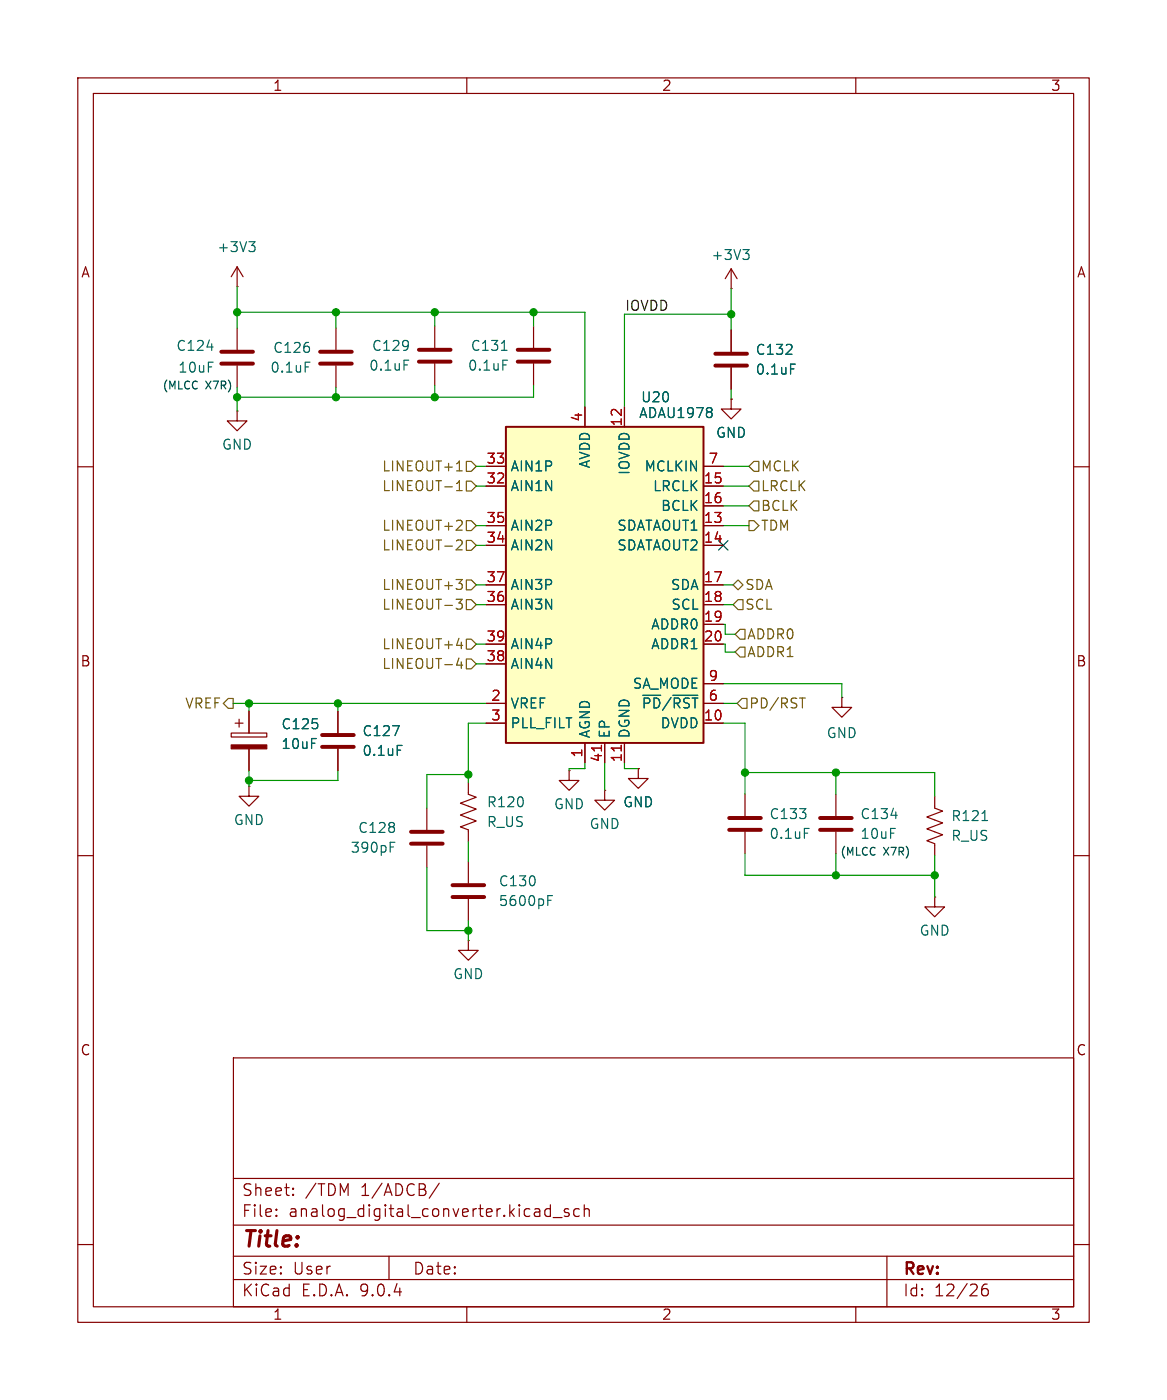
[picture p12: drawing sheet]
<svg xmlns="http://www.w3.org/2000/svg" width="150mm" height="180mm" viewBox="0 0 150 180" stroke-linecap="round" stroke-linejoin="round" font-family="sans-serif">
<g fill="none" stroke="#840000" stroke-width=".15">
<path d="M10 10h130v160h-130zM12 12h126v156h-126zM60 10v2M110 10v2M30.5 36.8h.1M30.5 34.3v2.5M30.5 34.3l-.8 1.3M30.5 34.3l.7 1.3M30.5 52.8v1.3h1.2l-1.2 1.3-1.3-1.3h1.3M30.5 52.8h.1M30.5 42.2v2.8M30.5 47v2.8"/>
<path d="M43.2 42.2v2.8M43.2 47v2.8M55.9 41.9v2.8M55.9 46.8v2.7M68.6 41.9v2.8M68.6 46.8v2.7M94 51.3v1.3h1.2l-1.2 1.3-1.3-1.3h1.3M94 51.3h.1M10 60h2M138 60h2M29.7 94.2h4.6v.6h-4.6zM30.2 93h1"/>
<path d="M30.7 92.5v1M32 91.5v2.7M32 96.3v2.8M43.4 91.5v2.7M43.4 96.3v2.8M82 98.8v1.3h1.3l-1.3 1.3-1.2-1.3h1.2M82 98.8h.1M108.2 89.7v1.2h1.3l-1.3 1.3-1.3-1.3h1.3M108.2 89.7h.1M10 110h2M32 101.1v1.3h1.3l-1.3 1.2-1.3-1.2h1.3M32 101.1h.1"/>
<path d="M54.9 103.9v2.8M54.9 108.7v2.8M60.2 110.8v2.8M60.2 115.6v2.8M95.8 102.1v2.8M95.8 106.9v2.8M107.4 102.1v2.8M107.4 106.9v2.8M120.1 102.4v1.5l1.1 .4-2.1 .7 2.1 .8-2.1 .8 2.1 .7-2.1 .8 1 .4v1.5M120.1 115.3v1.3h1.3l-1.3 1.3-1.2-1.3h1.2M120.1 115.3h.1M138 110h2"/>
<path d="M30 136h108v32h-108zM60.2 120.9v1.3h1.3l-1.3 1.3-1.3-1.3h1.3M60.2 120.9h.1M30 157.5h108M30 151.5h108M35.5 156.3h.1l-.1 .1M35.5 156.3v.1M35.5 155.5v.1M35.5 155.5h.1l-.1 .1M37.7 153.6v.1M37.7 153.6h-.1l.1 .1M37.7 152.8v.1"/>
<path d="M37.7 152.8h-.1l.1 .1M56.5 152.1l-1.3 2M70.2 156.3l.1 .1 .4-.1M70.2 155.5l.1-.1 .4 .1M70.7 154.9v1.5M71.1 156.5h1.1M73.1 155.5l-.4-.1-.2 .2 .1 .2 .5 .2 .1 .1-.1 .2-.1 .1-.5-.1M74.5 155.5l-.5-.1-.3 .3v.4l.2 .2 .1 .1 .5-.1M75.1 155.5a.37 .37 0 0 1 .6 .1v.8M75.1 154.9v1.5M10 160h2M30 164.5h108"/>
<path d="M30 161.5h108M50 161.5v3M60 168v2M110 168v2M114 161.5v6.5M126.9 165.1a.59 .59 0 0 0-.7 .6v.6l.1 .2 .4 .1 .3-.1v-.5l-.1-.3h-.4l-.3 .3M138 160h2"/>
</g>
<g fill="none" stroke="#840000" stroke-width=".51">
<path d="M28.4 45.2h4.1M28.4 46.8h4.1M41.1 45.2h4.1M41.1 46.8h4.1M53.8 45h4.1M53.8 46.5h4.1M66.5 45h4.1M66.5 46.5h4.1M41.4 94.5h4.1M41.4 96h4.1M52.8 106.9h4.1M52.8 108.5h4.1"/>
<path d="M58.2 113.8h4M58.2 115.3h4M93.7 105.2h4.1M93.7 106.7h4.1M105.4 105.2h4.1M105.4 106.7h4.1"/>
</g>
<g fill="none" stroke="#006464" stroke-width=".15">
<path d="M32 31.1h.8l-.4 .5M32.5 31.6l.3 .2v.3l-.3 .2M26.6 44.6h.8M39.2 46.6h.6M51.9 46.3h.6M64.5 45h.7M64.6 46.3h.6M50.5 93.3h.8l-.5 1.3M51.1 95.8h.6M50.2 108.9h.4M50.2 108.3h.6M70.4 115.8h.4"/>
<path d="M70.4 115.1h.6M103.4 106.5h.6M114.5 104.8h.8M126.2 105.5h.7"/>
</g>
<path d="M29.7 95.8h4.6v.5h-4.6z" fill="#840000" stroke="#840000" stroke-width=".15"/>
<path d="M65 54.9h25.4v40.6h-25.4z" fill="#ffffc2"/>
<path d="M65 54.9h25.4v40.6h-25.4z" fill="none" stroke="#840000" stroke-width=".25"/>
<g fill="none" stroke="#840000" stroke-width=".15">
<path d="M94 37.1h.1M94 34.6l-.8 1.2M94 34.6l.7 1.2M94 34.6v2.5M62.5 60h2.5M75.2 52.3v2.6M80.3 52.3v2.6M90.4 60h2.6M94 51.3h.1M94 42.4v2.8M94 47.3v2.8M62.5 62.5h2.5"/>
<path d="M62.5 67.6h2.5M62.5 70.1h2.5M62.5 75.2h2.5M62.5 77.7h2.5M90.4 62.5h2.6M90.4 67.6h2.6M90.4 70.1h2.6M90.4 75.2h2.6M90.4 77.7h2.6M90.4 65h2.6M32 91.5v2.7M32 96.3v2.8"/>
<path d="M43.4 91.5v2.7M43.4 96.3v2.8M62.5 82.8h2.5M62.5 85.4h2.5M62.5 90.4h2.5M62.5 93h2.5M73.2 99.1v1.2h1.2l-1.2 1.3-1.3-1.3h1.3M73.2 99.1h.1M75.2 95.5v2.6M77.7 95.5v2.6M80.3 95.5v2.6M82 98.8h.1"/>
<path d="M90.4 82.8h2.6M90.4 93h2.6M90.4 80.3h2.6M90.4 87.9h2.6M60.2 100.6v1.5l1 .4-2 .8 2 .7-2 .8 2 .8-2 .7 1 .4v1.5M77.7 101.6v1.3h1.3l-1.3 1.3-1.2-1.3h1.2M77.7 101.6h.1"/>
</g>
<path d="M77.3 95.8v.7M79.8 95.8v.7" fill="none" stroke="#a90000" stroke-width=".15"/>
<path d="M95.5 32.1h.8l-.4 .5M96 32.6l.3 .2v.3l-.3 .3M91.4 52.5l.1 .2-.1 .2M91.4 53l.1 .2v.2l-.1 .2M101.6 46.8h.6M50.5 93.3h.8l-.5 1.3M51.1 95.8h.6M86.5 89.4h3.2" fill="none" stroke="#006464" stroke-width=".15"/>
<path d="M91.9 45.5h4.1M91.9 47h4.1" fill="none" stroke="#840000" stroke-width=".51"/>
<g fill="none" stroke="#725600" stroke-width=".15">
<path d="M58.9 59.5l.1-.2v1.2M59.9 59.3h.7l.6 .7-.6 .6h-.7zM96.9 59.3h.6v1.3h-.6l-.6-.6zM58.6 77h.8l-.4 .5a.34 .34 0 0 1 .4 .3v.3l-.1 .2h-.5M58.6 74.5h.8l-.4 .5M58.7 63.1h.7M58.7 62.2l.3-.4v1.3M58.7 60.5h.7M58.7 69.5h.6a.34 .34 0 0 1 .1 .5l-.8 .7h.8M59.2 66.9h.1a.34 .34 0 0 1 .1 .5l-.8 .8h.8M59.2 75l.2 .2v.3l-.2 .3M59.9 69.5h.7l.6 .6-.6 .7h-.7z"/>
<path d="M59.9 66.9h.7l.6 .7-.6 .6h-.7zM59.9 61.9h.7l.6 .6-.6 .6h-.7zM59.9 74.6h.7l.6 .6-.6 .6h-.7zM59.9 77.1h.7l.6 .6-.6 .7h-.7zM94.9 77.1h.6v1.3h-.6l-.7-.7zM94.9 74.6l.6 .6-.6 .6-.7-.6zM96.3 66.9h.6l.6 .7-.6 .6h-.6zM96.9 61.9h.6v1.2h-.6l-.6-.6zM96.9 64.4h.6v1.3h-.6l-.6-.7zM28.7 90.4l.6-.6h.7v1.3h-.7zM58.7 83h.8M59 84.6l-.3 .9h.8"/>
<path d="M59.3 82.6v.8M59.3 85.1v.8M59.9 84.7h.7l.6 .7-.6 .6h-.7zM59.9 82.2h.7l.6 .6-.6 .7h-.7zM95.1 83.2h.7v1.3h-.7l-.6-.7zM95.1 80.9h.7v1.3h-.7l-.6-.7zM95.4 89.8h.6v1.3h-.6l-.7-.7zM102.8 89.7h.7"/>
</g>
<g fill="none" stroke="#009600" stroke-width=".15">
<path d="M30.5 36.8v5.4M94 37.1v5.3M30.5 49.8v3M30.5 40.1h44.7v12.2M43.2 40.1v2.1M43.2 49.8v1.3M55.9 40.1v1.8M55.9 49.5v1.6M61.2 60h1.3M68.6 49.5v1.6h-38.1M68.6 40.1v1.8M93 60h3.3"/>
<path d="M94 50.1v1.2M94 40.4h-13.7v11.9M61.2 75.2h1.3M61.2 67.6h1.3M61.2 77.7h1.3M61.2 62.5h1.3M61.2 70.1h1.3M93 75.2h1.2M93 67.6h3.3M93 77.7h1.2M93 62.5h3.3M93 65h3.3"/>
<path d="M30 90.4h32.5M32 90.4v1.1M32 99.1v2M43.4 90.4v1.1M43.4 99.1v1.2h-11.4M60.2 99.6h-5.3v4.3M61.2 82.8h1.3M61.2 85.4h1.3M62.5 93h-2.3v7.6M75.2 98.1v.7h-2v.3M77.7 98.1v3.5M80.3 98.1v.7h1.7"/>
<path d="M93 93h2.8v9.1M93 80.3h.2v1.2h1.3M93 82.8h.2v1h1.3M93 90.4h1.7M93 87.9h15.2v1.8M95.8 99.3h24.3v3.1M107.4 99.3v2.8M54.9 111.5v8.1h5.3M60.2 108.2v2.6M60.2 118.4v2.5M95.8 109.7v2.8h24.3M107.4 109.7v2.8"/>
<path d="M120.1 110v5.3"/>
</g>
<path d="M92.4 69.5l1.2 1.2M93.6 69.5l-1.2 1.2" fill="none" stroke="#000084" stroke-width=".15"/>
<g fill="#009600" stroke="#009600" stroke-width=".15">
<circle cx="43.2" cy="51.1" r=".46"/>
<circle cx="32" cy="90.4" r=".46"/>
<circle cx="32" cy="100.3" r=".46"/>
<circle cx="43.4" cy="90.4" r=".46"/>
<circle cx="94" cy="40.4" r=".46"/>
<circle cx="30.5" cy="51.1" r=".46"/>
<circle cx="43.2" cy="40.1" r=".46"/>
<circle cx="55.9" cy="40.1" r=".46"/>
<circle cx="68.6" cy="40.1" r=".46"/>
<circle cx="55.9" cy="51.1" r=".46"/>
<circle cx="30.5" cy="40.1" r=".46"/>
<circle cx="107.4" cy="99.3" r=".46"/>
<circle cx="60.2" cy="99.6" r=".46"/>
<circle cx="60.2" cy="119.6" r=".46"/>
<circle cx="107.4" cy="112.5" r=".46"/>
<circle cx="120.1" cy="112.5" r=".46"/>
<circle cx="95.8" cy="99.3" r=".46"/>
</g>
<text font-size="2.8" fill="#840000" x="31" y="160.9">Title:</text>
<g font-size="2.1" fill="#840000">
<text x="31" y="154">Sheet:</text>
<text x="39.2" y="154">/TDM</text>
<text x="46.5" y="154">1/ADCB/</text>
<text x="31" y="156.7">File:</text>
<text x="37.1" y="156.7">analog_digital_converter.kicad_sch</text>
<text x="31" y="166.9">KiCad</text>
<text x="31" y="164.1">Size:</text>
<text x="37.7" y="164.1">User</text>
<text x="38.7" y="166.9">E.D.A.</text>
<text x="46.3" y="166.9">9.0.4</text>
<text x="53" y="164.1">Date:</text>
<text x="116" y="164.3">Rev:</text>
<text x="116" y="166.9">Id:</text>
<text x="120.1" y="166.9">12/26</text>
</g>
<g font-size="1.8" fill="#840000">
<text x="35" y="11.9">1</text>
<text x="85" y="11.9">2</text>
<text x="135" y="11.9">3</text>
<text x="10.3" y="35.9">A</text>
<text x="138.3" y="35.9">A</text>
<text x="10.3" y="85.9">B</text>
<text x="138.3" y="85.9">B</text>
<text x="10.3" y="135.9">C</text>
<text x="138.3" y="135.9">C</text>
<text x="35" y="169.9">1</text>
<text x="85" y="169.9">2</text>
<text x="135" y="169.9">3</text>
</g>
<g font-size="1.8" fill="#006464">
<text x="27.8" y="32.6">+3V3</text>
<text x="91.3" y="33.6">+3V3</text>
<text x="22.6" y="45.3">C124</text>
<text x="35" y="45.6">C126</text>
<text x="47.4" y="47.9">0.1uF</text>
<text x="47.7" y="45.3">C129</text>
<text x="60.1" y="47.9">0.1uF</text>
<text x="60.4" y="45.3">C131</text>
<text x="97" y="45.8">C132</text>
<text x="22.8" y="48.1">10uF</text>
<text x="34.7" y="48.1">0.1uF</text>
<text x="82.1" y="54">ADAU1978</text>
<text x="82.3" y="51.9">U20</text>
<text x="97" y="48.4">0.1uF</text>
<text x="28.4" y="58">GND</text>
<text x="91.9" y="56.5">GND</text>
<text x="65.5" y="60.8">AIN1P</text>
<text x="65.5" y="63.4">AIN1N</text>
<text x="76" y="60.3" transform="rotate(-90 76 60.3)">AVDD</text>
<text x="81.1" y="61.2" transform="rotate(-90 81.1 61.2)">IOVDD</text>
<text x="82.8" y="60.8">MCLKIN</text>
<text x="83.8" y="63.4">LRCLK</text>
<text x="84.9" y="65.9">BCLK</text>
<text x="65.5" y="68.4">AIN2P</text>
<text x="65.5" y="71">AIN2N</text>
<text x="79.3" y="68.4">SDATAOUT1</text>
<text x="79.3" y="71">SDATAOUT2</text>
<text x="65.5" y="76.1">AIN3P</text>
<text x="86.1" y="76.1">SDA</text>
<text x="65.5" y="78.6">AIN3N</text>
<text x="65.5" y="83.7">AIN4P</text>
<text x="83.6" y="81.1">ADDR0</text>
<text x="83.6" y="83.7">ADDR1</text>
<text x="86.2" y="78.6">SCL</text>
<text x="65.5" y="86.2">AIN4N</text>
<text x="81.2" y="88.8">SA_MODE</text>
<text x="36.1" y="94">C125</text>
<text x="46.5" y="94.9">C127</text>
<text x="65.5" y="91.3">VREF</text>
<text x="65.5" y="93.8">PLL_FILT</text>
<text x="76" y="95" transform="rotate(-90 76 95)">AGND</text>
<text x="78.6" y="95" transform="rotate(-90 78.6 95)">EP</text>
<text x="81.1" y="95" transform="rotate(-90 81.1 95)">DGND</text>
<text x="82.4" y="91.3">~{PD}/~{RST}</text>
<text x="84.8" y="93.8">DVDD</text>
<text x="106.2" y="95.1">GND</text>
<text x="36.1" y="96.5">10uF</text>
<text x="46.5" y="97.4">0.1uF</text>
<text x="30" y="106.3">GND</text>
<text x="45.9" y="107.3">C128</text>
<text x="62.5" y="104">R120</text>
<text x="62.5" y="106.5">R_US</text>
<text x="71.1" y="104.3">GND</text>
<text x="75.7" y="106.8">GND</text>
<text x="80" y="104">GND</text>
<text x="98.8" y="105.5">C133</text>
<text x="110.5" y="105.5">C134</text>
<text x="122.2" y="105.8">R121</text>
<text x="45" y="109.8">390pF</text>
<text x="98.8" y="108.1">0.1uF</text>
<text x="110.5" y="108.1">10uF</text>
<text x="122.2" y="108.3">R_US</text>
<text x="64" y="114.2">C130</text>
<text x="64" y="116.7">5600pF</text>
<text x="118.1" y="120.5">GND</text>
<text x="58.2" y="126.1">GND</text>
</g>
<text font-size="1.8" fill="#0f0f0f" x="80.3" y="40.1">IOVDD</text>
<g font-size="1.8" fill="#a90000">
<text x="62.4" y="59.7">33</text>
<text x="74.9" y="54.3" transform="rotate(-90 74.9 54.3)">4</text>
<text x="80" y="54.9" transform="rotate(-90 80 54.9)">12</text>
<text x="91" y="59.7">7</text>
<text x="62.4" y="62.2">32</text>
<text x="90.4" y="62.2">15</text>
<text x="90.4" y="64.8">16</text>
<text x="62.4" y="67.3">35</text>
<text x="62.4" y="69.9">34</text>
<text x="90.4" y="67.3">13</text>
<text x="90.4" y="69.9">14</text>
<text x="62.4" y="74.9">37</text>
<text x="62.4" y="77.5">36</text>
<text x="90.4" y="74.9">17</text>
<text x="90.4" y="77.5">18</text>
<text x="62.4" y="82.6">39</text>
<text x="90.4" y="80">19</text>
<text x="90.4" y="82.6">20</text>
<text x="62.4" y="85.1">38</text>
<text x="91" y="87.6">9</text>
<text x="63" y="90.2">2</text>
<text x="63" y="92.7">3</text>
<text x="90.4" y="92.7">10</text>
<text x="91" y="90.2">6</text>
<text x="74.9" y="97.5" transform="rotate(-90 74.9 97.5)">1</text>
<text x="77.5" y="98.1" transform="rotate(-90 77.5 98.1)">41</text>
<text x="80" y="98.1" transform="rotate(-90 80 98.1)">11</text>
</g>
<g font-size="1.8" fill="#725600">
<text x="49" y="63.4">LINEOUT-1</text>
<text x="49" y="60.8">LINEOUT+1</text>
<text x="97.7" y="63.4">LRCLK</text>
<text x="97.7" y="60.8">MCLK</text>
<text x="97.7" y="65.9">BCLK</text>
<text x="49" y="71">LINEOUT-2</text>
<text x="49" y="68.4">LINEOUT+2</text>
<text x="97.7" y="68.4">TDM</text>
<text x="49" y="76.1">LINEOUT+3</text>
<text x="95.7" y="76.1">SDA</text>
<text x="49" y="78.6">LINEOUT-3</text>
<text x="49" y="83.7">LINEOUT+4</text>
<text x="95.7" y="78.6">SCL</text>
<text x="95.9" y="82.4">ADDR0</text>
<text x="49" y="86.2">LINEOUT-4</text>
<text x="95.9" y="84.7">ADDR1</text>
<text x="23.7" y="91.3">VREF</text>
<text x="96.2" y="91.3">PD/RST</text>
</g>
<g font-size="1.4" fill="#004848">
<text x="20.8" y="50.3">(MLCC</text>
<text x="26.4" y="50.3">X7R)</text>
<text x="107.9" y="110.2">(MLCC</text>
<text x="113.6" y="110.2">X7R)</text>
</g>
</svg>
